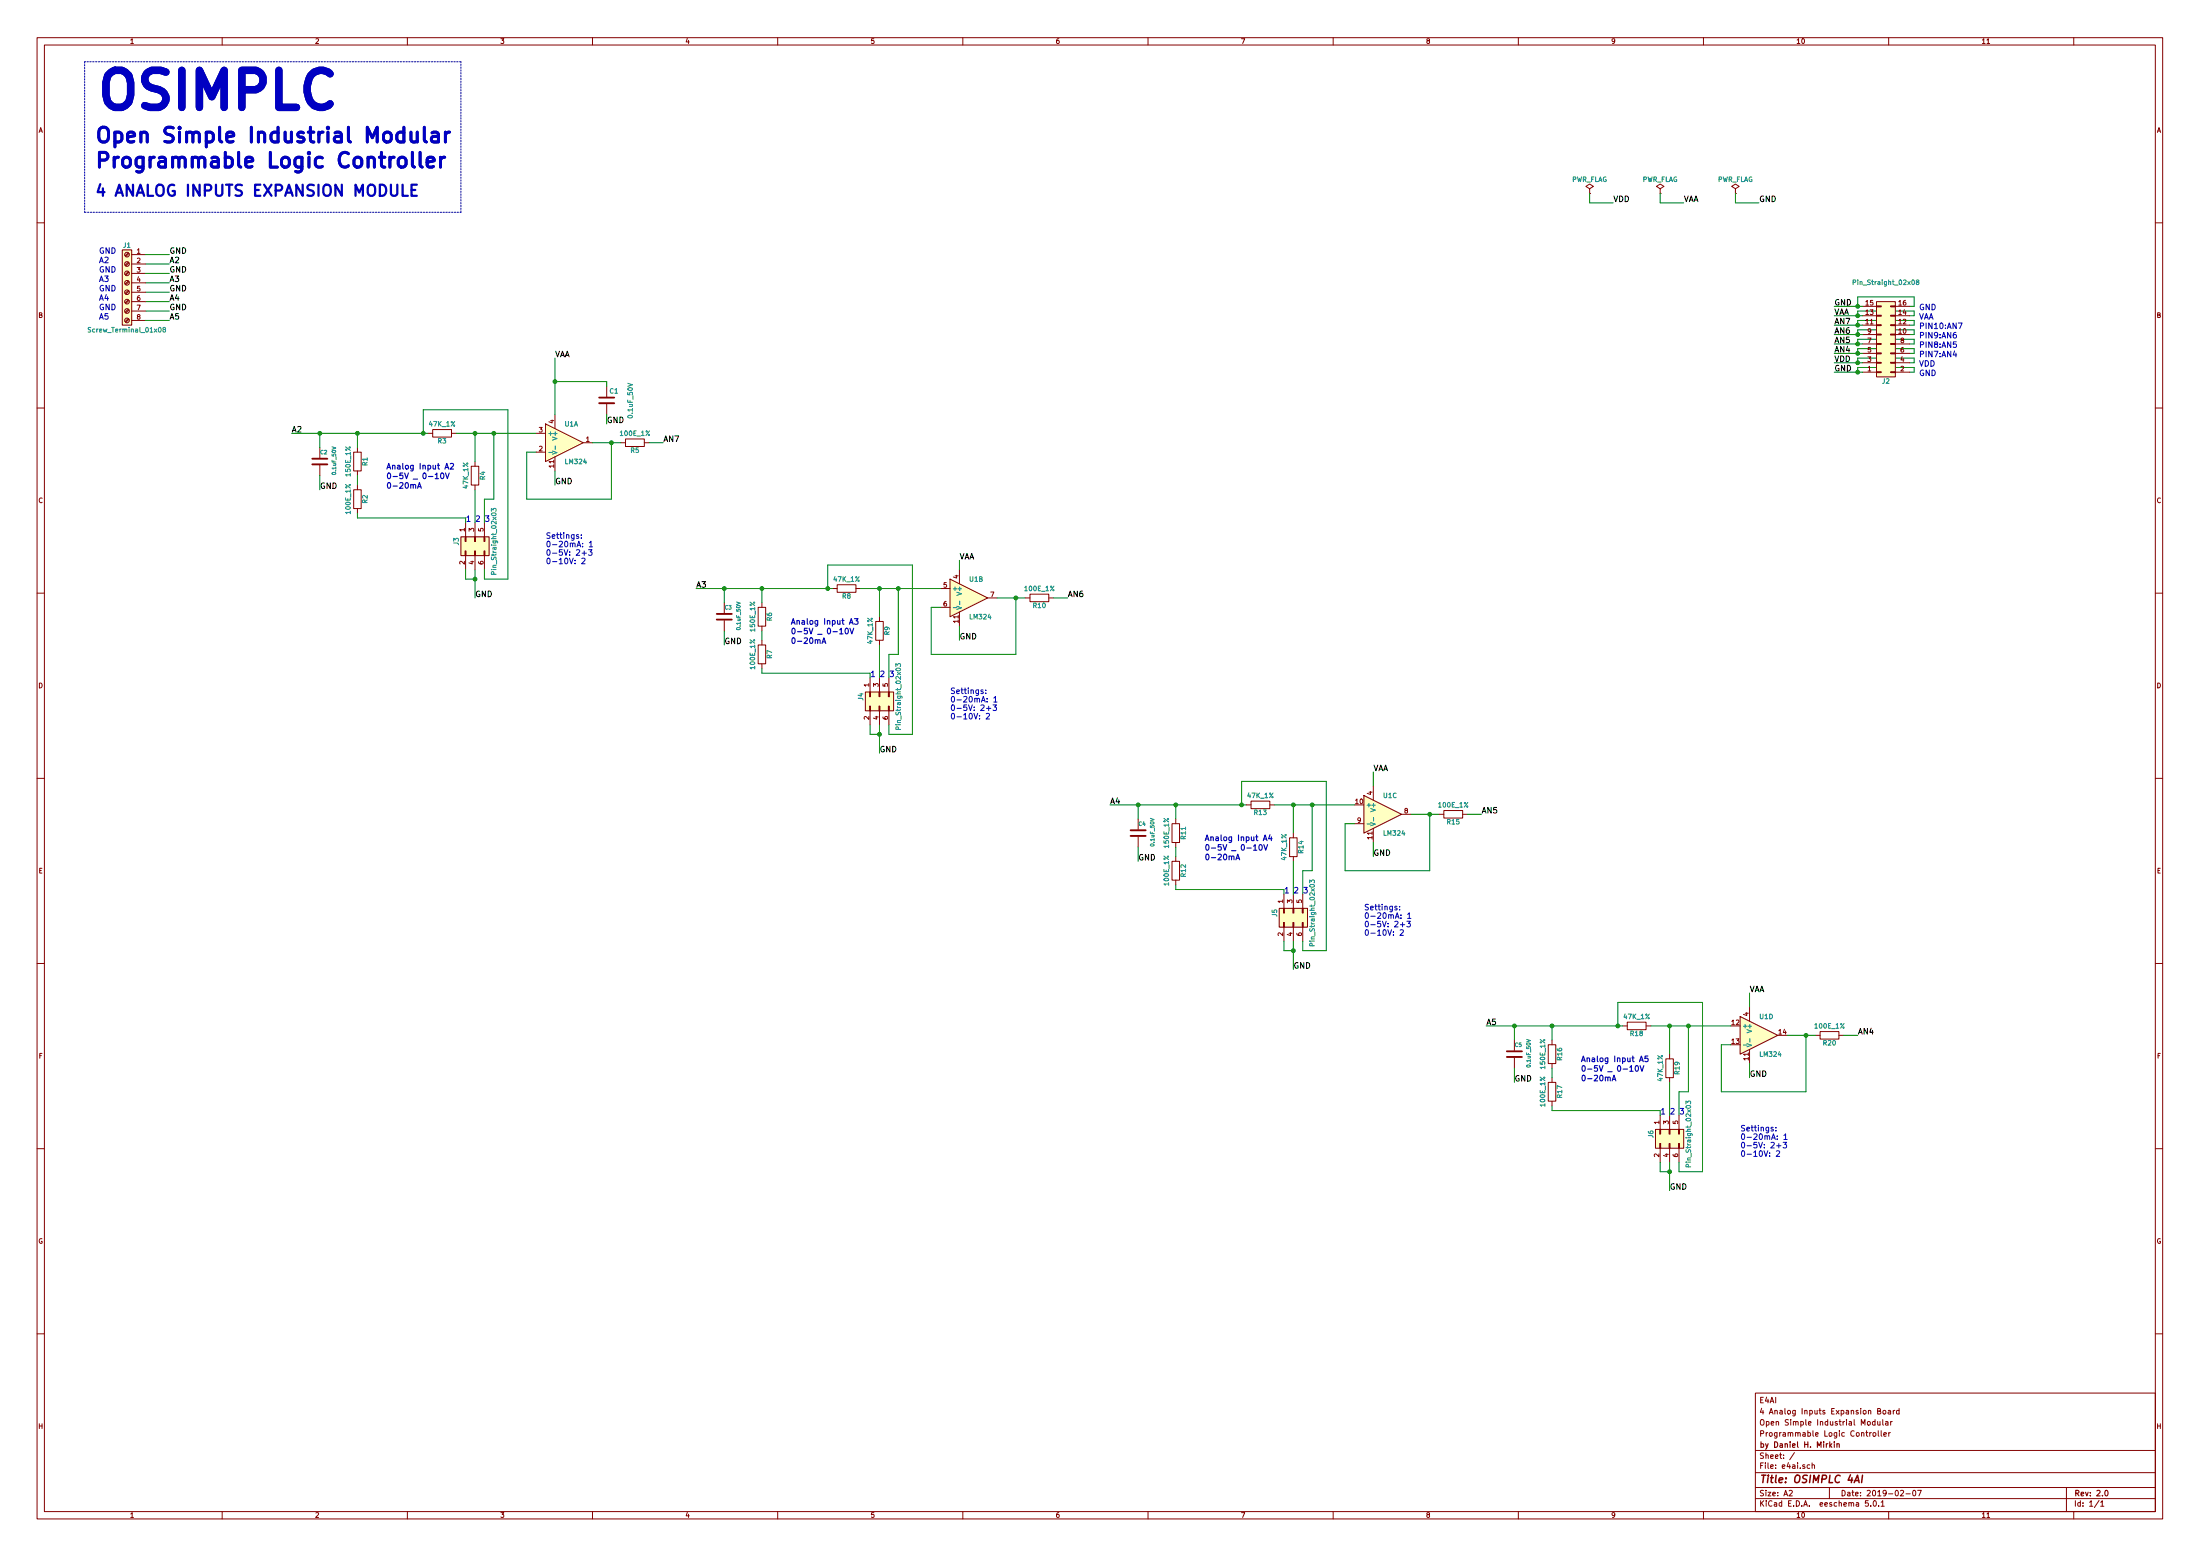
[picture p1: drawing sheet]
<svg xmlns="http://www.w3.org/2000/svg" width="594mm" height="420mm" viewBox="0 0 594 420" stroke-linecap="round" stroke-linejoin="round" font-family="sans-serif">
<g fill="none" stroke="#840000" stroke-width=".27">
<path d="M10 10.2h574v400h-574zM12 12.2h570v396h-570zM60 10.2v2M110 10.2v2M160 10.2v2M210 10.2v2M260 10.2v2M310 10.2v2M360 10.2v2M410 10.2v2M460 10.2v2M510 10.2v2"/>
<path d="M536.5 11.8h.8M560 10.2v2M429.3 51l1-.7-1-.6-1.1 .6 1.1 .7v1.2M429.3 52.2h.1M448.3 51l1-.7-1-.6-1 .6 1 .7v1.2M448.3 52.2h.1M468.6 51l1-.7-1-.6-1 .6 1 .7v1.2M468.6 52.2h.1M10 60.2h2M33 67.5h2.6v20.3h-2.6zM34.6 78.4l-.8 .8M34.6 75.9l-.8 .8"/>
<path d="M34.6 73.3l-.8 .9M34.6 70.8l-.8 .8M34.6 68.2l-.8 .9M34.8 78.6l-.8 .8M34.8 76l-.8 .9M34.8 73.5l-.8 .8M34.8 71l-.8 .8M34.8 68.4l-.8 .9M35.6 68.7h3.8M35.6 71.3h3.8M35.6 73.8h3.8M35.6 76.4h3.8"/>
<path d="M35.6 78.9h3.8M582 60.2h2M34.6 86l-.8 .9M34.6 83.5l-.8 .8M34.6 80.9l-.8 .9M34.8 86.2l-.8 .8M34.8 83.7l-.8 .8M34.8 81.1l-.8 .9M35.6 81.4h3.8M35.6 84h3.8M35.6 86.5h3.8M502.9 98h3.8"/>
<path d="M502.9 95.4h3.8M502.9 92.9h3.8M502.9 90.3h3.8M502.9 87.8h3.8M502.9 85.3h3.8M502.9 82.7h3.8M506.7 81.4h5.1v20.4h-5.1zM506.7 82.6h1.3v.2h-1.3zM506.7 85.1h1.3v.3h-1.3zM506.7 87.7h1.3v.2h-1.3zM506.7 90.2h1.3v.3h-1.3zM506.7 92.8h1.3v.2h-1.3z"/>
<path d="M506.7 95.3h1.3v.2h-1.3zM506.7 97.8h1.3v.3h-1.3zM510.5 82.6h1.3v.2h-1.3zM510.5 85.1h1.3v.3h-1.3zM510.5 87.7h1.3v.2h-1.3zM510.5 90.2h1.3v.3h-1.3zM510.5 92.8h1.3v.2h-1.3zM510.5 95.3h1.3v.2h-1.3zM510.5 97.8h1.3v.3h-1.3zM511.8 98h3.8M511.8 95.4h3.8M511.8 92.9h3.8"/>
<path d="M511.8 90.3h3.8M511.8 87.8h3.8M511.8 85.3h3.8M511.8 82.7h3.8M10 110.2h2M115.6 117h1.2M116.8 116h5.1v2h-5.1zM121.9 117h1.3M144.8 117h2.5M147.3 114.5l10.2 5-10.2 5.1zM149.9 111.9v3.8M157.5 119.5h2.5"/>
<path d="M163.8 104.3v2.8M163.8 109.1v2.8M167.6 119.5h1.3M168.9 118.5h5.1v2.1h-5.1zM174 119.5h1.3M502.9 100.5h3.8M506.7 100.4h1.3v.2h-1.3zM510.5 100.4h1.3v.2h-1.3zM511.8 100.5h3.8M582 110.2h2M86.4 120.8v2.8M86.4 125.6v2.8"/>
<path d="M95.5 122.1h2v5.1h-2zM95.5 132.2h2v5.1h-2zM96.5 120.8v1.3M96.5 127.2v1.2M96.5 131v1.2M96.5 137.3v1.3M127.3 125.9h2v5.1h-2zM128.3 124.6v1.3M128.3 131v1.2M144.8 122.1h2.5M149.9 123.4v3.8M124.5 144.9h7.6v5.1h-7.6z"/>
<path d="M125.6 144.9h.3v1.3h-.3zM125.6 148.8h.3v1.2h-.3zM125.7 141.1v3.8M125.7 150v3.8M128.1 144.9h.3v1.3h-.3zM128.1 148.8h.3v1.2h-.3zM128.3 141.1v3.8M128.3 150v3.8M130.7 144.9h.2v1.3h-.2zM130.7 148.8h.2v1.2h-.2zM130.8 141.1v3.8M130.8 150v3.8"/>
<path d="M224.8 158.9h1.3M226.1 157.9h5v2h-5zM231.1 158.9h1.3M254 158.9h2.5M256.5 156.4l10.2 5.1-10.2 5zM259.1 153.8v3.8M10 160.2h2M195.6 162.7v2.8M195.6 167.6v2.7M204.7 164h2.1v5.1h-2.1zM204.7 174.2h2.1v5h-2.1zM205.7 162.7v1.3"/>
<path d="M205.7 169.1v1.2M205.7 172.9v1.3M205.7 179.2v1.3M236.5 167.8h2v5.1h-2zM237.5 166.5v1.3M237.5 172.9v1.3M254 164h2.5M259.1 165.3v3.8M266.7 161.5h2.5M276.9 161.5h1.2M278.1 160.4h5.1v2.1h-5.1zM283.2 161.5h1.3"/>
<path d="M582 160.2h2M233.7 186.9h7.6v5h-7.6zM234.8 186.9h.3v1.2h-.3zM234.8 190.7h.3v1.2h-.3zM234.9 183v3.9M234.9 191.9v3.8M237.4 186.9h.2v1.2h-.2zM237.4 190.7h.2v1.2h-.2zM237.5 183v3.9M237.5 191.9v3.8M239.9 186.9h.3v1.2h-.3zM239.9 190.7h.3v1.2h-.3z"/>
<path d="M240 183v3.9M240 191.9v3.8M10 210.2h2M336.5 217.3h1.3M337.8 216.3h5.1v2.1h-5.1zM342.9 217.3h1.3M368.3 214.8l10.2 5.1-10.2 5.1zM370.8 212.3v3.8M378.5 219.9h2.5M388.6 219.9h1.3M389.9 218.9h5.1v2h-5.1zM395 219.9h1.2"/>
<path d="M582 210.2h2M307.3 221.1v2.8M307.3 226v2.8M316.5 222.4h2v5.1h-2zM316.5 232.6h2v5.1h-2zM317.5 221.1v1.3M317.5 227.5v1.3M317.5 231.3v1.3M317.5 237.7v1.2M348.2 226.2h2.1v5.1h-2.1zM349.2 225v1.2M349.2 231.3v1.3"/>
<path d="M365.8 222.4h2.5M370.8 223.7v3.8M345.4 245.3h7.7v5.1h-7.7zM346.6 245.3h.2v1.2h-.2zM346.6 249.1h.2v1.3h-.2zM346.7 241.5v3.8M346.7 250.4v3.8M349.1 245.3h.3v1.2h-.3zM349.1 249.1h.3v1.3h-.3zM349.2 241.5v3.8M349.2 250.4v3.8M351.7 245.3h.2v1.2h-.2z"/>
<path d="M351.7 249.1h.2v1.3h-.2zM351.8 241.5v3.8M351.8 250.4v3.8M10 260.2h2M438.1 277h1.3M439.4 276h5.1v2h-5.1zM444.5 277h1.3M469.9 274.5l10.2 5.1-10.2 5zM472.4 271.9v3.9M490.2 279.6h1.3M491.5 278.6h5.1v2h-5.1zM496.6 279.6h1.2"/>
<path d="M582 260.2h2M408.9 280.8v2.8M408.9 285.7v2.8M418.1 282.1h2v5.1h-2zM418.1 292.3h2v5h-2zM419.1 280.8v1.3M419.1 287.2v1.3M419.1 291v1.3M419.1 297.3v1.3M449.8 285.9h2.1v5.1h-2.1zM450.8 284.6v1.3M450.8 291v1.3"/>
<path d="M472.4 283.4v3.8M10 310.2h2M447 305h7.7v5h-7.7zM448.2 305h.2v1.2h-.2zM448.2 308.8h.2v1.2h-.2zM448.3 301.2v3.8M448.3 310v3.9M450.7 305h.3v1.2h-.3zM450.7 308.8h.3v1.2h-.3zM450.8 301.2v3.8M450.8 310v3.9M453.3 305h.2v1.2h-.2z"/>
<path d="M453.3 308.8h.2v1.2h-.2zM453.4 301.2v3.8M453.4 310v3.9M582 310.2h2M10 360.2h2M474 376.2h108v32h-108zM582 360.2h2M474 397.7h108M474 391.7h108M484.6 392.2l-1.3 2M488.7 395.6l-.4-.1-.3 .3 .1 .6h.6M489.3 395.6h.6l.1 .9"/>
<path d="M489.3 395v1.5M504.3 384h.7v.7h-.7zM504.9 386.8v1M505.3 386.8l-.4 .3M505.8 387h.7v.7h-.7zM506.3 383.9l-.4-.1-.3 .3 .1 .6 .6 .1M506.3 383.3v1.5M507 383.8l.1 1 .6-.1M507 381l.7-.1v-.4l-.7-.2v1.5h.6l.3-.5-.4-.3M507.2 386.3v1.3l.2 .2M507.7 383.8v1M508 386.3v1.3l.2 .2"/>
<path d="M508.4 383.3v1.3l.2 .2M508.5 381h.7l-.1 .8-.6-.1zM508.7 387.3l.7-.1-.1-.3-.4-.1-.2 .2 .1 .7h.5M509.2 383.9h.6v.9M509.8 384.2l-.7 .3 .2 .3h.5M509.9 380.9h.6v.9M510 386.8v1M510.5 386.8l-.5 .3M510.5 381.2l-.7 .3 .2 .3h.5M510.5 383.8v1M511 383.8l-.5 .3M511.3 380.8v1"/>
<path d="M511.7 380.8l-.4 .3M512.8 380.9l-.4-.1-.3 .3 .1 .6 .6 .1M512.8 380.3v1.5M60 408.2v2M110 408.2v2M160 408.2v2M210 408.2v2M260 408.2v2M310 408.2v2M360 408.2v2M410 408.2v2M460 408.2v2"/>
<path d="M474 404.7h108M474 401.7h108M483.1 402.6l.6-.2 .3 .5-.9 1h.9M494 401.7v3M504.5 405.2h-.7l-.1 .7h.7l.1 .7h-.8M505.2 406.6v.1M506 405.4l.2-.2a.8 .8 0 0 1 .5 .8 .8 .8 0 0 1-.5 .7l-.4-.5zM507.3 406.6v.1M508 405.7l.4-.5v1.5M508 406.7h.8M510 408.2v2M513.2 402.6l.6-.2 .2 .5-.9 1h.9"/>
<path d="M514.7 403.4h1.1M516.6 402.6l.2-.2a.81 .81 0 0 1 .5 .8 .81 .81 0 0 1-.5 .7l-.3-.5zM517.8 402.4h1l-.6 1.5M536.5 409.7h.8M558 401.7v6.5M560 408.2v2M566.8 405.1l-1.2 2M567.3 405.7l.4-.5v1.5M567.3 406.7h.8"/>
<circle cx="34.3" cy="78.9" r=".63"/>
<circle cx="34.3" cy="73.8" r=".63"/>
<circle cx="34.3" cy="68.7" r=".63"/>
<circle cx="34.3" cy="71.3" r=".63"/>
<circle cx="34.3" cy="76.4" r=".63"/>
<circle cx="34.3" cy="86.5" r=".63"/>
<circle cx="34.3" cy="84" r=".63"/>
<circle cx="34.3" cy="81.4" r=".63"/>
</g>
<path d="M494.2 390.3l.5 .5M494.7 389.8l-.6 .6M495.3 389.3v.2M495.3 389.8v1M496 390l.6-.1 .1 .9M496 389.8v1M568.5 402.6l.2-.2a.8 .8 0 0 1 .6 .8 .8 .8 0 0 1-.6 .7l-.3-.5z" fill="none" stroke="#840000" stroke-width=".3"/>
<path d="M500.9 399.8h1M502.9 398.3l-.2 2M500.7 400.3l.9-2 .4 2" fill="none" stroke="#840000" stroke-width=".41"/>
<path d="M111 35.7v2.1l.2 .4a1.09 1.09 0 0 0 1.5-.2M112.7 35.7v2.6M114.6 34.4v3.4l.5 .5M116.7 35.9l.3-.2 1.2 .2 .2 .4v2M118.4 36.6l-1.4 .2a.79 .79 0 0 0-.5 .8 .79 .79 0 0 0 .5 .7l1.4-.1M120.3 35.7v2.6M121.4 35.7a1.05 1.05 0 0 0-1.1 .7M111.4 41.1v3.5l.1 .3 .4 .2M113.4 41.1v3.5l.6 .5M115.3 43.8l1.9-.4-.2-.7-1.1-.2-.6 .5v1.6l.2 .3 .4 .2 1.1-.2M118.9 42.5v2.6M120.1 42.5a1.05 1.05 0 0 0-1.2 .7" fill="none" stroke="#0000c2" stroke-width=".79"/>
<path d="M161.8 108.9h4.1M161.8 107.4h4.1M84.3 125.4h4.1M84.3 123.9h4.1M193.5 167.3h4.1M193.5 165.8h4.1M305.3 225.7h4.1M305.3 224.2h4.1M406.9 285.4h4.1M406.9 283.9h4.1" fill="none" stroke="#840000" stroke-width=".51"/>
<g fill="none" stroke="#0000c2" stroke-width=".3">
<path d="M112.8 131.8l.5-1.5 .5 1.5M112.9 131.4h.7M117.5 128.2l.5-.5v1.6M117.5 129.3h.9M119.1 127.9l.3-.2a.81 .81 0 0 1 .5 .8 .81 .81 0 0 1-.5 .8l-.4-.6zM120.1 126.7l.5-1.6 .6 1.6M120.3 127.7l.5 1.6 .5-1.6M121.6 125.3l.6-.2 .3 .5-1 1.1h1M222 173.8l.5-1.6 .5 1.6M222.1 173.3h.7M226.7 170.1l.5-.5v1.6M226.7 171.2h.9"/>
<path d="M228.3 169.8l.3-.2a.81 .81 0 0 1 .5 .8 .81 .81 0 0 1-.5 .8l-.4-.6zM229.4 168.6l.5-1.6 .5 1.6M229.5 169.6l.5 1.6 .5-1.6M230.7 167h1l-.5 .6 .4 .2v.6l-.2 .2-.7-.2M333.7 232.2l.5-1.6 .5 1.6M333.9 231.7h.7M338.5 228.5l.4-.4v1.5M338.5 229.6h.9M340.1 228.2l.2-.1a.81 .81 0 0 1 .6 .7 .81 .81 0 0 1-.6 .8l-.3-.6zM341.1 227l.5-1.5 .5 1.5M341.3 228.1l.5 1.5 .5-1.5M343 225.4l-.4 1.1h.9"/>
<path d="M343.3 226v1M435.3 291.9l.5-1.6 .5 1.6M435.5 291.4h.7M440.1 288.2l.4-.5v1.6M440.1 289.3h.9M441.7 287.9l.2-.2a.81 .81 0 0 1 .6 .8 .81 .81 0 0 1-.6 .8l-.3-.6zM442.7 286.7l.5-1.5 .5 1.5M442.9 287.7l.5 1.6 .5-1.6M445 285.2h-.8v.7l.7-.1 .1 .7-.2 .2-.6-.2"/>
</g>
<g fill="none" stroke="#0000c2" stroke-width=".27">
<path d="M527.8 94.8l-.4 1.1h1M528.2 89.8h-.5l-.2 .3-.1 .9 .3 .3 .5-.2v-.7l-.5-.1-.3 .3M528.2 92.3h-.7l-.1 .7 .8-.1v.8l-.2 .1-.6-.1M528.8 87.2h1l-.6 1.5M156.2 144.4h-.3l-.2 .2v.2l.5 .1v.4h-.5M157 145.2v.2M157 144.4v.2M157.1 150.8l.6-.1 .3 .4-1 1.1h1M157.2 149.4h1.1M157.8 148.8v1.2M158.9 148.4h1l-.5 .6 .4 .1v.7l-.2 .2-.7-.2M159.1 146.6l.5-.5v1.6"/>
<path d="M159.1 147.7h.9M265.5 186.4l-.4-.1-.2 .2v.2l.6 .2v.3h-.6M266.2 187.1v.2M266.2 186.4v.1M266.3 192.8l.6-.2 .3 .5-.9 1h.9M266.4 191.3h1.2M267 190.7v1.2M268.1 190.3h1l-.5 .6 .4 .2v.6l-.2 .2-.7-.2M268.4 188.5l.4-.4v1.5M268.4 189.6h.8M377.2 244.8l-.3-.1-.3 .2 .1 .2 .5 .2v.3h-.6M378 245.6v.1"/>
<path d="M378 244.8v.1M378.1 251.2l.6-.2 .3 .5-1 1.1h1M378.2 249.7h1.1M378.7 249.1v1.2M379.9 248.8h.9l-.5 .5 .5 .2v.6l-.2 .2-.7-.2M380.1 246.9l.5-.4v1.5M380.1 248h.9M478.8 304.5l-.3-.1-.3 .2 .1 .2 .5 .2v.3h-.6M479.6 305.2v.2M479.6 304.5v.1M479.7 310.9l.6-.2 .3 .5-1 1.1h1M479.8 309.4h1.1"/>
<path d="M480.3 308.8v1.2M481.5 308.4h.9l-.5 .6 .5 .2v.6l-.2 .2-.7-.2M481.7 306.6l.5-.4v1.5M481.7 307.7h.9"/>
</g>
<path d="M108.7 49.9v3h1.4M111.1 51.3h1M112.5 49.9h-1.4v3h1.4" fill="none" stroke="#0000c2" stroke-width=".61"/>
<g fill="#ffffc2" stroke="#ffffc2" stroke-width=".27">
<path d="M147.3 114.5l10.2 5-10.2 5.1z"/>
<path d="M124.5 144.9h7.6v5.1h-7.6z"/>
<path d="M256.5 156.4l10.2 5.1-10.2 5z"/>
<path d="M233.7 186.9h7.6v5h-7.6z"/>
<path d="M345.4 245.3h7.7v5.1h-7.7z"/>
<path d="M469.9 274.5l10.2 5.1-10.2 5z"/>
<path d="M447 305h7.7v5h-7.7z"/>
<path d="M368.3 214.8l10.2 5.1-10.2 5.1z"/>
<path d="M33 67.5h2.6v20.3h-2.6z"/>
<path d="M506.7 81.4h5.1v20.4h-5.1z"/>
</g>
<g fill="none" stroke="#008484" stroke-width=".27">
<path d="M500.4 76.2h.6l.1-.5-.7-.1v1.3M517.7 76.1l-.3-.3 .5-.2 .3 .2-.1 .2-.7 .4 .3 .5 .5-.3-.3-.5M24.5 88.5h-.6v.4a.5 .5 0 0 1 .4 .2 .5 .5 0 0 1 .1 .5h-.6M44.2 89l-.2-.5h.6l.1 .3-.7 .4 .2 .5 .5-.2-.2-.5M132.7 138.1v-.8l.5 .4 .1-.3 .4-.1 .3 .2-.2 .6M148.2 122.2h1M149.1 121.8l1.3 .4-1.3 .4M149.9 120.4v1M133.3 155.1l-.1-.7h-.4l-.1 .7h1.3M241.9 180v-.8l.5 .4 .1-.3 .5-.1 .2 .2-.1 .6M257.4 164.1h1M258.4 163.7l1.2 .4-1.2 .5"/>
<path d="M259.2 162.3v1M242.6 197l-.1-.7h-.5l-.1 .7h1.3M353.7 238.4v-.8l.5 .4 .1-.3 .4-.1 .2 .3-.1 .5M369.2 222.5h1M370.1 222.1l1.3 .4-1.3 .5M370.9 220.7v1M354.3 255.4l-.1-.7h-.4l-.1 .7h1.2M455.3 298.1v-.8l.5 .4 .1-.3 .4-.1 .2 .3-.1 .5M470.8 282.2h1M471.7 281.8l1.3 .4-1.3 .5M472.5 280.4v1M455.9 315.1l-.1-.7h-.4l-.1 .7h1.2"/>
</g>
<path d="M22.9 16.7v40.6M124.5 16.7h-101.6M22.9 57.3h101.6M124.5 57.3v-40.6" fill="none" stroke="#0000c2" stroke-width=".27" stroke-dasharray=".4 .4"/>
<g fill="none" stroke="#008400" stroke-width=".27">
<path d="M429.3 52.2v2.6h6.3M448.3 52.2v2.6h6.4M468.6 52.2v2.6h6.4M39.4 68.7h6.3M39.4 71.3h6.3M39.4 73.8h6.3M39.4 76.4h6.3M39.4 78.9h6.3M39.4 86.5h6.3M39.4 84h6.3M39.4 81.4h6.3M149.9 96.7v15.2"/>
<path d="M495.3 98h7.6M495.3 95.4h7.6M495.3 92.9h7.6M495.3 90.3h7.6M495.3 87.8h7.6M495.3 85.3h7.6M495.3 82.7h7.6M501.6 82.7v-2.5h15.3v2.5h-1.3M501.6 85.3v-1.3h15.3v1.3h-1.3M501.6 87.8v-1.3h15.3v1.3h-1.3M501.6 90.3v-1.2h15.3v1.2h-1.3M501.6 92.9v-1.3h15.3v1.3h-1.3"/>
<path d="M501.6 95.4v-1.3h15.3v1.3h-1.3M501.6 98v-1.3h15.3v1.3h-1.3M78.7 117h36.9M86.4 117v3.8M96.5 117v3.8M114.3 117v-6.3h22.9v45.7h-6.4v-2.6M123.2 117h21.6M128.3 117v7.6M133.3 117v17.8h-2.5v6.3M149.9 103h13.9v1.3M160 119.5h7.6M165.1 119.5v15.3h-22.9v-12.7h2.6"/>
<path d="M175.3 119.5h3.8M495.3 100.5h7.6M501.6 100.5v-1.3h15.3v1.3h-1.3M86.4 128.4v3.8M96.5 128.4v2.6M96.5 138.6v1.3h29.2M128.3 132.2v8.9M149.9 127.2v3.8M125.7 153.8v2.6h2.6M128.3 153.8v7.7M188 158.9h36.8M195.6 158.9v3.8"/>
<path d="M205.7 158.9v3.8M223.5 158.9v-6.3h22.9v45.7h-6.4v-2.6M232.4 158.9h21.6M237.5 158.9v7.6M242.6 158.9v17.8h-2.6v6.3M259.1 151.3v2.5M195.6 170.3v3.9M205.7 170.3v2.6M237.5 174.2v8.8M259.1 169.1v3.8M269.2 161.5h7.7M274.3 161.5v15.2h-22.8v-12.7h2.5"/>
<path d="M284.5 161.5h3.8M205.7 180.5v1.3h29.2M234.9 195.7v2.6h2.6M237.5 195.7v7.7M299.7 217.3h36.8M307.3 217.3v3.8M317.5 217.3v3.8M335.3 217.3v-6.3h22.8v45.7h-6.3v-2.5M344.2 217.3h21.6M349.2 217.3v7.7M354.3 217.3v17.8h-2.5v6.4M370.8 208.4v3.9"/>
<path d="M381 219.9h7.6M386.1 219.9v15.2h-22.9v-12.7h2.6M396.2 219.9h3.8M307.3 228.8v3.8M317.5 228.8v2.5M317.5 238.9v1.3h29.2M349.2 232.6v8.9M370.8 227.5v3.8M346.7 254.2v2.5h2.5M349.2 254.2v7.6M401.3 277h36.8M408.9 277v3.8"/>
<path d="M419.1 277v3.8M436.9 277v-6.3h22.8v45.7h-6.3v-2.5M445.8 277h21.6M450.8 277v7.6M455.9 277v17.8h-2.5v6.4M472.4 268.1v3.8M482.6 279.6h7.6M487.7 279.6v15.2h-22.9v-12.7h2.6M497.8 279.6h3.8M408.9 288.5v3.8M419.1 288.5v2.5M419.1 298.6v1.3h29.2"/>
<path d="M450.8 292.3v8.9M472.4 287.2v3.8M448.3 313.9v2.5h2.5M450.8 313.9v7.6"/>
</g>
<g fill="#008400" stroke="#008400" stroke-width=".27">
<circle cx="165.1" cy="119.5" r=".51"/>
<circle cx="86.4" cy="117" r=".51"/>
<circle cx="96.5" cy="117" r=".51"/>
<circle cx="128.3" cy="117" r=".51"/>
<circle cx="114.3" cy="117" r=".51"/>
<circle cx="133.3" cy="117" r=".51"/>
<circle cx="128.3" cy="156.4" r=".51"/>
<circle cx="149.9" cy="103" r=".51"/>
<circle cx="274.3" cy="161.5" r=".51"/>
<circle cx="195.6" cy="158.9" r=".51"/>
<circle cx="205.7" cy="158.9" r=".51"/>
<circle cx="237.5" cy="158.9" r=".51"/>
<circle cx="223.5" cy="158.9" r=".51"/>
<circle cx="242.6" cy="158.9" r=".51"/>
<circle cx="237.5" cy="198.3" r=".51"/>
<circle cx="386.1" cy="219.9" r=".51"/>
<circle cx="307.3" cy="217.3" r=".51"/>
<circle cx="317.5" cy="217.3" r=".51"/>
<circle cx="349.2" cy="217.3" r=".51"/>
<circle cx="335.3" cy="217.3" r=".51"/>
<circle cx="354.3" cy="217.3" r=".51"/>
<circle cx="349.2" cy="256.7" r=".51"/>
<circle cx="487.7" cy="279.6" r=".51"/>
<circle cx="408.9" cy="277" r=".51"/>
<circle cx="419.1" cy="277" r=".51"/>
<circle cx="450.8" cy="277" r=".51"/>
<circle cx="436.9" cy="277" r=".51"/>
<circle cx="455.9" cy="277" r=".51"/>
<circle cx="450.8" cy="316.4" r=".51"/>
<circle cx="501.6" cy="82.7" r=".51"/>
<circle cx="501.6" cy="85.3" r=".51"/>
<circle cx="501.6" cy="87.8" r=".51"/>
<circle cx="501.6" cy="90.3" r=".51"/>
<circle cx="501.6" cy="92.9" r=".51"/>
<circle cx="501.6" cy="95.4" r=".51"/>
<circle cx="501.6" cy="98" r=".51"/>
<circle cx="501.6" cy="100.5" r=".51"/>
</g>
<text font-size="13.9" fill="#0000c2" x="25.4" y="29.5">OSIMPLC</text>
<g font-size="5.6" fill="#0000c2">
<text x="25.4" y="38.5">Open Simple Industrial Modular</text>
<text x="25.4" y="45.3">Programmable Logic Controller</text>
</g>
<text font-size="4.2" fill="#0000c2" x="25.4" y="53">4 ANALOG INPUTS EXPANSION MODULE</text>
<text font-size="2.8" fill="#840000" x="475" y="400.4">Title: OSIMPLC 4AI</text>
<g font-size="2.1">
<text x="435.6" y="54.5">VDD</text>
<text x="454.7" y="54.5">VAA</text>
<text x="475" y="54.5">GND</text>
<text x="45.7" y="71">A2</text>
<text x="45.7" y="68.5">GND</text>
<text x="45.7" y="76.1">A3</text>
<text x="45.7" y="73.6">GND</text>
<text x="45.7" y="81.2">A4</text>
<text x="45.7" y="83.7">GND</text>
<text x="45.7" y="78.7">GND</text>
<text x="495.3" y="82.5">GND</text>
<text x="45.7" y="86.3">A5</text>
<text x="495.3" y="87.5">AN7</text>
<text x="495.3" y="85">VAA</text>
<text x="495.3" y="95.2">AN4</text>
<text x="495.3" y="92.6">AN5</text>
<text x="495.3" y="90.1">AN6</text>
<text x="149.9" y="96.4">VAA</text>
<text x="495.3" y="97.7">VDD</text>
<text x="495.3" y="100.2">GND</text>
<text x="78.7" y="116.8">A2</text>
<text x="179.1" y="119.3">AN7</text>
<text x="86.4" y="132">GND</text>
<text x="149.9" y="130.7">GND</text>
<text x="259.1" y="151">VAA</text>
<text x="128.3" y="161.2">GND</text>
<text x="188" y="158.7">A3</text>
<text x="288.3" y="161.2">AN6</text>
<text x="195.6" y="173.9">GND</text>
<text x="259.1" y="172.6">GND</text>
<text x="237.5" y="203.1">GND</text>
<text x="370.8" y="208.2">VAA</text>
<text x="299.7" y="217.1">A4</text>
<text x="400" y="219.6">AN5</text>
<text x="307.3" y="232.3">GND</text>
<text x="370.8" y="231.1">GND</text>
<text x="349.2" y="261.5">GND</text>
<text x="472.4" y="267.9">VAA</text>
<text x="401.3" y="276.8">A5</text>
<text x="501.6" y="279.3">AN4</text>
<text x="408.9" y="292">GND</text>
<text x="472.4" y="290.7">GND</text>
<text x="450.8" y="321.2">GND</text>
</g>
<g font-size="2.1" fill="#0000c2">
<text x="26.7" y="68.5">GND</text>
<text x="26.7" y="71">A2</text>
<text x="26.7" y="73.6">GND</text>
<text x="26.7" y="76.1">A3</text>
<text x="26.7" y="81.2">A4</text>
<text x="26.7" y="78.7">GND</text>
<text x="26.7" y="83.7">GND</text>
<text x="518.2" y="83.7">GND</text>
<text x="26.7" y="86.3">A5</text>
<text x="518.2" y="86.3">VAA</text>
<text x="518.2" y="88.8">PIN10:AN7</text>
<text x="518.2" y="93.9">PIN8:AN5</text>
<text x="518.2" y="91.4">PIN9:AN6</text>
<text x="518.2" y="101.5">GND</text>
<text x="518.2" y="99">VDD</text>
<text x="518.2" y="96.4">PIN7:AN4</text>
<text x="104.1" y="126.7">Analog Input A2</text>
<text x="104.1" y="129.3">0-5V _ 0-10V</text>
<text x="104.1" y="131.9">0-20mA</text>
<text x="128.3" y="140.9">2</text>
<text x="130.8" y="140.9">3</text>
<text x="147.3" y="145.5">Settings:</text>
<text x="147.3" y="147.7">0-20mA: 1</text>
<text x="147.3" y="150">0-5V: 2+3</text>
<text x="147.3" y="152.3">0-10V: 2</text>
<text x="213.4" y="168.6">Analog Input A3</text>
<text x="213.4" y="171.2">0-5V _ 0-10V</text>
<text x="213.4" y="173.8">0-20mA</text>
<text x="237.5" y="182.8">2</text>
<text x="240" y="182.8">3</text>
<text x="256.5" y="187.4">Settings:</text>
<text x="256.5" y="189.7">0-20mA: 1</text>
<text x="256.5" y="191.9">0-5V: 2+3</text>
<text x="256.5" y="194.2">0-10V: 2</text>
<text x="325.1" y="227.1">Analog Input A4</text>
<text x="325.1" y="229.7">0-5V _ 0-10V</text>
<text x="325.1" y="232.2">0-20mA</text>
<text x="349.2" y="241.2">2</text>
<text x="351.8" y="241.2">3</text>
<text x="368.3" y="245.8">Settings:</text>
<text x="368.3" y="248.1">0-20mA: 1</text>
<text x="368.3" y="250.4">0-5V: 2+3</text>
<text x="368.3" y="252.6">0-10V: 2</text>
<text x="426.7" y="286.8">Analog Input A5</text>
<text x="426.7" y="289.3">0-5V _ 0-10V</text>
<text x="426.7" y="291.9">0-20mA</text>
<text x="450.8" y="300.9">2</text>
<text x="453.4" y="300.9">3</text>
<text x="469.9" y="305.5">Settings:</text>
<text x="469.9" y="307.8">0-20mA: 1</text>
<text x="469.9" y="310">0-5V: 2+3</text>
<text x="469.9" y="312.3">0-10V: 2</text>
</g>
<g font-size="2.1" fill="#008400">
<text x="163.8" y="114.2">GND</text>
<text x="125.7" y="140.9">1</text>
<text x="234.9" y="182.8">1</text>
<text x="346.7" y="241.2">1</text>
<text x="448.3" y="300.9">1</text>
</g>
<g font-size="2.1" fill="#840000">
<text x="475" y="381.9">4 Analog Inputs Expansion Board</text>
<text x="475" y="378.9">E4AI</text>
<text x="475" y="387.9">Programmable Logic Controller</text>
<text x="475" y="384.9">Open Simple Industrial Modular</text>
<text x="475" y="393.9">Sheet: /</text>
<text x="475" y="390.9">by Daniel H. Mirkin</text>
<text x="475" y="396.6">File: e4ai.sch</text>
<text x="475" y="406.8">KiCad E.D.A. eeschema 5.0.1</text>
<text x="475" y="404">Size: A2</text>
<text x="497" y="404">Date: 2019-02-07</text>
<text x="560" y="404">Rev: 2.0</text>
<text x="560" y="406.8">Id: 1/1</text>
</g>
<g font-size="1.8" fill="#840000">
<text x="35" y="11.8">1</text>
<text x="85" y="11.8">2</text>
<text x="135" y="11.8">3</text>
<text x="185" y="11.8">4</text>
<text x="235" y="11.8">5</text>
<text x="285" y="11.8">6</text>
<text x="335" y="11.8">7</text>
<text x="385" y="11.8">8</text>
<text x="435" y="11.8">9</text>
<text x="485" y="11.8">10</text>
<text x="535" y="11.8">11</text>
<text x="10.4" y="35.8">A</text>
<text x="582.4" y="35.8">A</text>
<text x="37" y="68.5">1</text>
<text x="37" y="71">2</text>
<text x="37" y="73.6">3</text>
<text x="37" y="76.1">4</text>
<text x="37" y="78.7">5</text>
<text x="37" y="81.2">6</text>
<text x="37" y="83.7">7</text>
<text x="503.9" y="82.5">15</text>
<text x="512.7" y="82.5">16</text>
<text x="10.4" y="85.8">B</text>
<text x="37" y="86.3">8</text>
<text x="503.9" y="87.5">11</text>
<text x="503.9" y="85">13</text>
<text x="512.7" y="87.5">12</text>
<text x="512.7" y="85">14</text>
<text x="582.4" y="85.8">B</text>
<text x="504.3" y="95.2">5</text>
<text x="504.3" y="92.6">7</text>
<text x="504.3" y="90.1">9</text>
<text x="512.7" y="90.1">10</text>
<text x="513.2" y="95.2">6</text>
<text x="513.2" y="92.6">8</text>
<text x="504.3" y="100.2">1</text>
<text x="504.3" y="97.7">3</text>
<text x="513.2" y="100.2">2</text>
<text x="513.2" y="97.7">4</text>
<text x="145.6" y="116.8">3</text>
<text x="149.6" y="114.3" transform="rotate(-90 149.6 114.3)">4</text>
<text x="158.3" y="119.3">1</text>
<text x="145.6" y="121.8">2</text>
<text x="149.6" y="126.2" transform="rotate(-90 149.6 126.2)">11</text>
<text x="10.4" y="135.8">C</text>
<text x="582.4" y="135.8">C</text>
<text x="125.5" y="143.5" transform="rotate(-90 125.5 143.5)">1</text>
<text x="128" y="143.5" transform="rotate(-90 128 143.5)">3</text>
<text x="130.6" y="143.5" transform="rotate(-90 130.6 143.5)">5</text>
<text x="125.5" y="152.4" transform="rotate(-90 125.5 152.4)">2</text>
<text x="128" y="152.4" transform="rotate(-90 128 152.4)">4</text>
<text x="130.6" y="152.4" transform="rotate(-90 130.6 152.4)">6</text>
<text x="254.8" y="158.7">5</text>
<text x="258.8" y="156.2" transform="rotate(-90 258.8 156.2)">4</text>
<text x="267.5" y="161.2">7</text>
<text x="254.8" y="163.7">6</text>
<text x="258.8" y="168.1" transform="rotate(-90 258.8 168.1)">11</text>
<text x="10.4" y="185.8">D</text>
<text x="234.7" y="185.4" transform="rotate(-90 234.7 185.4)">1</text>
<text x="237.2" y="185.4" transform="rotate(-90 237.2 185.4)">3</text>
<text x="239.8" y="185.4" transform="rotate(-90 239.8 185.4)">5</text>
<text x="582.4" y="185.8">D</text>
<text x="234.7" y="194.3" transform="rotate(-90 234.7 194.3)">2</text>
<text x="237.2" y="194.3" transform="rotate(-90 237.2 194.3)">4</text>
<text x="239.8" y="194.3" transform="rotate(-90 239.8 194.3)">6</text>
<text x="370.6" y="214.6" transform="rotate(-90 370.6 214.6)">4</text>
<text x="366.1" y="217.1">10</text>
<text x="379.2" y="219.6">8</text>
<text x="366.5" y="222.2">9</text>
<text x="370.6" y="226.6" transform="rotate(-90 370.6 226.6)">11</text>
<text x="10.4" y="235.8">E</text>
<text x="582.4" y="235.8">E</text>
<text x="346.5" y="243.9" transform="rotate(-90 346.5 243.9)">1</text>
<text x="349" y="243.9" transform="rotate(-90 349 243.9)">3</text>
<text x="351.5" y="243.9" transform="rotate(-90 351.5 243.9)">5</text>
<text x="346.5" y="252.7" transform="rotate(-90 346.5 252.7)">2</text>
<text x="349" y="252.7" transform="rotate(-90 349 252.7)">4</text>
<text x="351.5" y="252.7" transform="rotate(-90 351.5 252.7)">6</text>
<text x="472.2" y="274.3" transform="rotate(-90 472.2 274.3)">4</text>
<text x="467.7" y="276.8">12</text>
<text x="467.7" y="281.9">13</text>
<text x="480.4" y="279.3">14</text>
<text x="10.5" y="285.8">F</text>
<text x="472.2" y="286.2" transform="rotate(-90 472.2 286.2)">11</text>
<text x="582.5" y="285.8">F</text>
<text x="448.1" y="303.5" transform="rotate(-90 448.1 303.5)">1</text>
<text x="450.6" y="303.5" transform="rotate(-90 450.6 303.5)">3</text>
<text x="453.1" y="303.5" transform="rotate(-90 453.1 303.5)">5</text>
<text x="448.1" y="312.4" transform="rotate(-90 448.1 312.4)">2</text>
<text x="450.6" y="312.4" transform="rotate(-90 450.6 312.4)">4</text>
<text x="453.1" y="312.4" transform="rotate(-90 453.1 312.4)">6</text>
<text x="10.3" y="335.8">G</text>
<text x="582.3" y="335.8">G</text>
<text x="10.4" y="385.8">H</text>
<text x="582.4" y="385.8">H</text>
<text x="35" y="409.8">1</text>
<text x="85" y="409.8">2</text>
<text x="135" y="409.8">3</text>
<text x="185" y="409.8">4</text>
<text x="235" y="409.8">5</text>
<text x="285" y="409.8">6</text>
<text x="335" y="409.8">7</text>
<text x="385" y="409.8">8</text>
<text x="435" y="409.8">9</text>
<text x="485" y="409.8">10</text>
<text x="535" y="409.8">11</text>
</g>
<g font-size="1.8" fill="#008484">
<text x="424.3" y="49.1">PWR_FLAG</text>
<text x="443.4" y="49.1">PWR_FLAG</text>
<text x="463.7" y="49.1">PWR_FLAG</text>
<text x="33.3" y="66.9">J1</text>
<text x="501.1" y="76.9">Pin_Straight_02x08</text>
<text x="24.5" y="89.8">Screw_Terminal_01x08</text>
<text x="164.7" y="106.3">C1</text>
<text x="508.3" y="103.6">J2</text>
<text x="170.9" y="112.6" transform="rotate(-90 170.9 112.6)">0.1uF_50V</text>
<text x="116" y="115.2">47K_1%</text>
<text x="118.3" y="119.7">R3</text>
<text x="147.8" y="117.6">+</text>
<text x="150.5" y="118.5" transform="rotate(-90 150.5 118.5)">V+</text>
<text x="152.5" y="115.2">U1A</text>
<text x="167.6" y="117.7">100E_1%</text>
<text x="99.2" y="125.7" transform="rotate(-90 99.2 125.7)">R1</text>
<text x="152.8" y="125.3">LM324</text>
<text x="170.3" y="122.3">R5</text>
<text x="94.7" y="128.5" transform="rotate(-90 94.7 128.5)">150E_1%</text>
<text x="126.4" y="131.8" transform="rotate(-90 126.4 131.8)">47K_1%</text>
<text x="131" y="129.6" transform="rotate(-90 131 129.6)">R4</text>
<text x="99.2" y="135.9" transform="rotate(-90 99.2 135.9)">R2</text>
<text x="94.7" y="138.6" transform="rotate(-90 94.7 138.6)">100E_1%</text>
<text x="123.9" y="147.2" transform="rotate(-90 123.9 147.2)">J3</text>
<text x="134" y="154.4" transform="rotate(-90 134 154.4)">Pin_Straight_02x03</text>
<text x="225.2" y="157.1">47K_1%</text>
<text x="227.5" y="161.6">R8</text>
<text x="257" y="159.6">+</text>
<text x="259.7" y="160.4" transform="rotate(-90 259.7 160.4)">V+</text>
<text x="261.8" y="157.1">U1B</text>
<text x="276.8" y="159.6">100E_1%</text>
<text x="208.5" y="167.7" transform="rotate(-90 208.5 167.7)">R6</text>
<text x="262" y="167.2">LM324</text>
<text x="279" y="164.2">R10</text>
<text x="203.9" y="170.4" transform="rotate(-90 203.9 170.4)">150E_1%</text>
<text x="235.6" y="173.7" transform="rotate(-90 235.6 173.7)">47K_1%</text>
<text x="240.2" y="171.5" transform="rotate(-90 240.2 171.5)">R9</text>
<text x="208.5" y="177.8" transform="rotate(-90 208.5 177.8)">R7</text>
<text x="203.9" y="180.5" transform="rotate(-90 203.9 180.5)">100E_1%</text>
<text x="233.1" y="189.1" transform="rotate(-90 233.1 189.1)">J4</text>
<text x="243.3" y="196.3" transform="rotate(-90 243.3 196.3)">Pin_Straight_02x03</text>
<text x="337" y="215.5">47K_1%</text>
<text x="373.6" y="215.5">U1C</text>
<text x="338.7" y="220.1">R13</text>
<text x="368.8" y="218">+</text>
<text x="371.5" y="218.8" transform="rotate(-90 371.5 218.8)">V+</text>
<text x="388.6" y="218">100E_1%</text>
<text x="320.2" y="226.6" transform="rotate(-90 320.2 226.6)">R11</text>
<text x="373.8" y="225.6">LM324</text>
<text x="390.8" y="222.6">R15</text>
<text x="315.6" y="228.8" transform="rotate(-90 315.6 228.8)">150E_1%</text>
<text x="347.4" y="232.1" transform="rotate(-90 347.4 232.1)">47K_1%</text>
<text x="352" y="230.4" transform="rotate(-90 352 230.4)">R14</text>
<text x="315.6" y="239" transform="rotate(-90 315.6 239)">100E_1%</text>
<text x="320.2" y="236.7" transform="rotate(-90 320.2 236.7)">R12</text>
<text x="344.9" y="247.5" transform="rotate(-90 344.9 247.5)">J5</text>
<text x="355" y="254.7" transform="rotate(-90 355 254.7)">Pin_Straight_02x03</text>
<text x="438.6" y="275.2">47K_1%</text>
<text x="475.2" y="275.2">U1D</text>
<text x="440.3" y="279.7">R18</text>
<text x="470.4" y="277.7">+</text>
<text x="473.1" y="278.5" transform="rotate(-90 473.1 278.5)">V+</text>
<text x="490.2" y="277.7">100E_1%</text>
<text x="421.8" y="286.3" transform="rotate(-90 421.8 286.3)">R16</text>
<text x="475.4" y="285.3">LM324</text>
<text x="492.4" y="282.3">R20</text>
<text x="417.2" y="288.5" transform="rotate(-90 417.2 288.5)">150E_1%</text>
<text x="449" y="291.8" transform="rotate(-90 449 291.8)">47K_1%</text>
<text x="453.6" y="290.1" transform="rotate(-90 453.6 290.1)">R19</text>
<text x="417.2" y="298.6" transform="rotate(-90 417.2 298.6)">100E_1%</text>
<text x="421.8" y="296.4" transform="rotate(-90 421.8 296.4)">R17</text>
<text x="446.5" y="307.2" transform="rotate(-90 446.5 307.2)">J6</text>
<text x="456.6" y="314.4" transform="rotate(-90 456.6 314.4)">Pin_Straight_02x03</text>
</g>
<g font-size="1.4" fill="#008484">
<text x="86.5" y="122.6">C2</text>
<text x="90.7" y="128" transform="rotate(-90 90.7 128)">0.1uF_50V</text>
<text x="195.8" y="164.6">C3</text>
<text x="199.9" y="169.9" transform="rotate(-90 199.9 169.9)">0.1uF_50V</text>
<text x="307.5" y="223">C4</text>
<text x="311.7" y="228.3" transform="rotate(-90 311.7 228.3)">0.1uF_50V</text>
<text x="409.1" y="282.7">C5</text>
<text x="413.3" y="288" transform="rotate(-90 413.3 288)">0.1uF_50V</text>
</g>
</svg>
